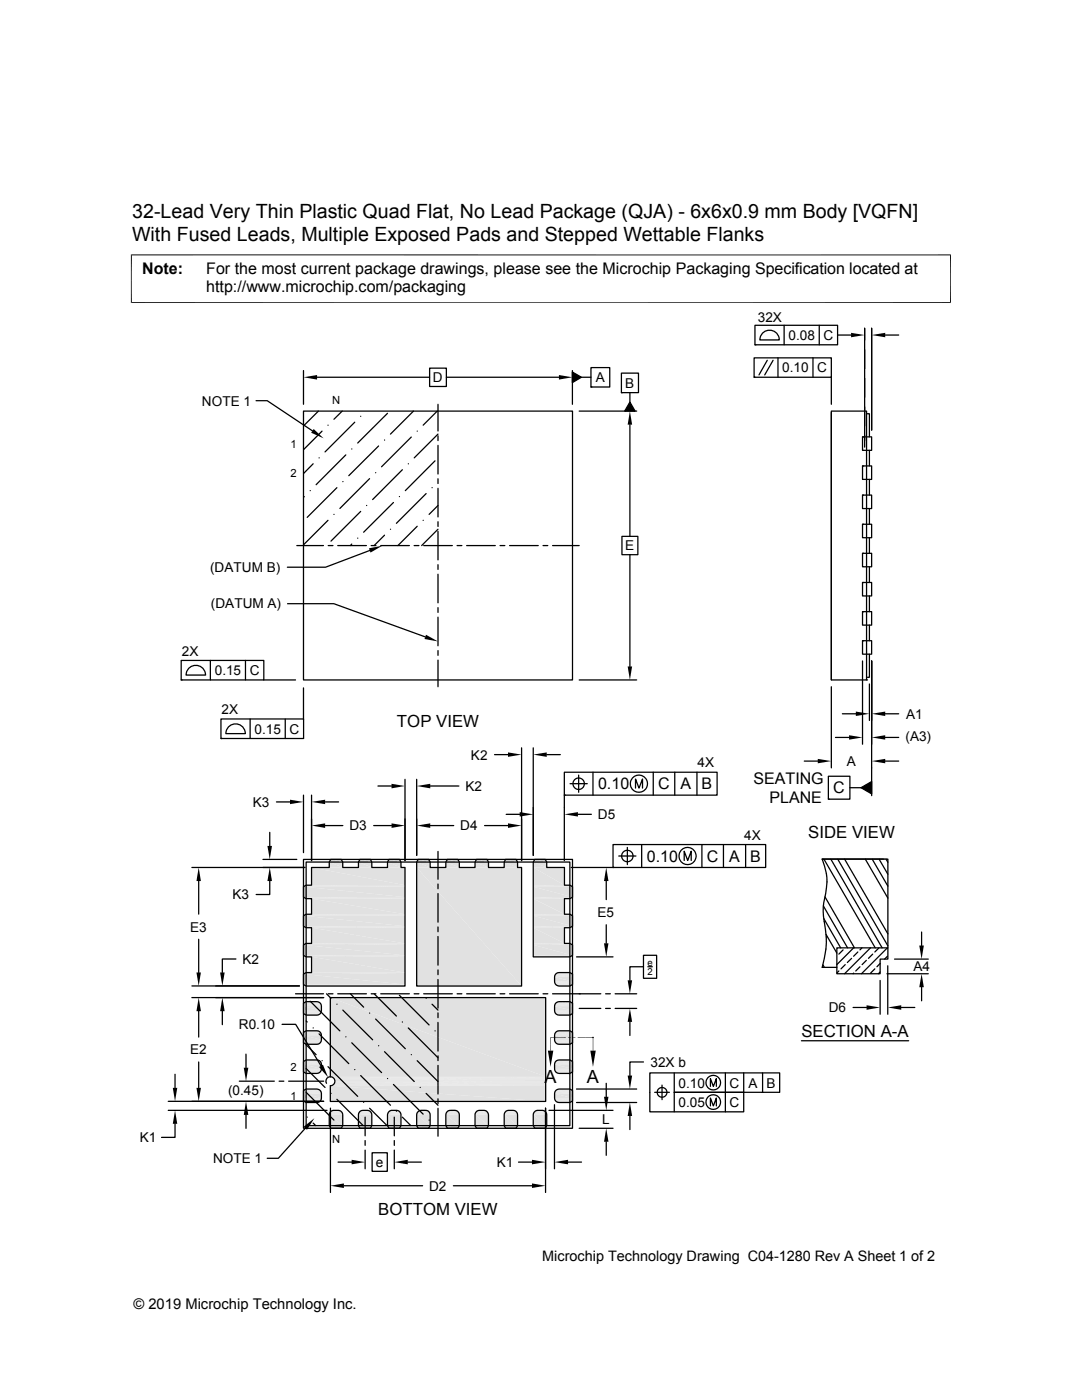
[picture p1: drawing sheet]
<svg xmlns="http://www.w3.org/2000/svg" width="216mm" height="279mm" viewBox="0 0 216 279" stroke-linecap="round" stroke-linejoin="round" font-family="sans-serif">
<g fill="none" stroke="#000" stroke-width=".25">
<path d="M60.6 82h53.6v53.7h-53.6zM60.7 99.1l-.1 .2M61.9 97.9h.1M62.5 92.6l-1.9 1.9M63.5 82l-2.9 3M63.7 91.4h.1M64.3 86l-3.7 3.7M65.4 84.9h.1M67.2 97.3l-5.9 6M68.3 82l-1.7 1.7M68.4 96.1h.1M69 90.8l-5.9 5.9"/>
<path d="M70.2 89.6h.1M70.8 84.3l-5.9 5.9M72 83.1h.1M73.7 95.5l-5.9 6M75 94.3h.1M75.5 89l-5.9 5.9M76.7 87.8h.1M77.3 82.5l-5.9 5.9M79.7 99.1h.1M80.3 93.7l-5.9 6M81.5 92.6h.1M82.1 87.2l-6 6"/>
<path d="M82.5 82l-4.6 4.6M83.2 86h.1M85 98.5l-5.9 5.9M86.2 97.3h.1M86.8 92l-5.9 5.9M87.2 82l-2.8 2.9M87.4 86.6l-4.7 4.8M165.9 82.3v53.4M165.9 82h7v53.7h-7zM172.1 98.8h1.8v2.7h-1.8zM172.1 98.8h.1M172.1 93h1.8v2.7h-1.8z"/>
<path d="M172.1 93h.1M172.1 87.2h1.8v2.7h-1.8zM172.1 87.2h.1M172.9 82.6h.6v4.6M173.5 89.9v3.1M173.5 95.7v3.1M65.4 103.8l-4.8 4.9M66.6 102.7h.1M70.2 108.6l-.3 .3M71.4 107.4h.1M72 102.1l-6 5.9M73.2 100.9h.1"/>
<path d="M76.7 106.8l-2 2.1M77.9 105.6h.1M78.5 100.3l-5.9 5.9M83.2 105l-3.8 3.9M84.4 103.8h.1M87.4 100.9l-1.8 1.8M87.4 105.6l-3.3 3.3M172.1 116.2h1.8v2.7h-1.8zM172.1 116.2h.1M172.1 110.4h1.8v2.7h-1.8zM172.1 110.4h.1M172.1 104.6h1.8v2.7h-1.8z"/>
<path d="M172.1 104.6h.1M173.5 101.5v3.1M173.5 107.3v3.1M173.5 113.1v3.1M173.5 118.9v3.2M172.1 127.9h1.8v2.7h-1.8zM172.1 127.9h.1M172.1 122.1h1.8v2.7h-1.8zM172.1 122.1h.1M172.9 135.7h.1M173.5 124.8v3.1M173.5 130.6v4.6h-.6"/>
</g>
<g fill="#e1e1e1">
<path d="M106.7 171.5l2.4 .5h-2.7z"/>
<path d="M106.7 171.5h2.1l.3 .5z"/>
<path d="M100.9 171.5l2.4 .5h-2.7z"/>
<path d="M100.9 171.5h2.1l.3 .5z"/>
<path d="M95.1 171.5l2.4 .5h-2.7z"/>
<path d="M95.1 171.5h2.1l.3 .5z"/>
<path d="M89.3 171.5l2.4 .5h-2.7z"/>
<path d="M89.3 171.5h2.1l.3 .5z"/>
<path d="M83.4 171.5l2.4 .5h-2.7z"/>
<path d="M83.4 171.5h2.1l.3 .5z"/>
<path d="M77.6 171.5l2.4 .5h-2.7z"/>
<path d="M77.6 171.5h2.1l.3 .5z"/>
<path d="M71.8 171.5l2.4 .5h-2.7z"/>
<path d="M71.8 171.5h2.1l.3 .5z"/>
<path d="M66 171.5l2.4 .5h-2.7z"/>
<path d="M66 171.5h2.1l.3 .5z"/>
<path d="M106.4 172l2.7 1.1h-2.7z"/>
<path d="M106.4 172h2.7v1.1z"/>
<path d="M100.6 172l2.7 1.1h-2.7z"/>
<path d="M100.6 172h2.7v1.1z"/>
<path d="M94.8 172l2.7 1.1h-2.7z"/>
<path d="M94.8 172h2.7v1.1z"/>
<path d="M89 172l2.7 1.1h-2.7z"/>
<path d="M89 172h2.7v1.1z"/>
<path d="M83.1 172l2.7 1.1h-2.7z"/>
<path d="M83.1 172h2.7v1.1z"/>
<path d="M77.3 172l2.7 1.1h-2.7z"/>
<path d="M77.3 172h2.7v1.1z"/>
<path d="M71.5 172l2.7 1.1h-2.7z"/>
<path d="M71.5 172h2.7v1.1z"/>
<path d="M65.7 172l2.7 1.1h-2.7z"/>
<path d="M65.7 172h2.7v1.1z"/>
<path d="M106.4 173.1l6.2 3.6h-6.2z"/>
<path d="M106.4 173.1h6.2v3.6z"/>
<path d="M62.2 173.1l18.6 3.6h-18.6z"/>
<path d="M62.2 173.1h18.6v3.6z"/>
</g>
<path d="M60.6 176.8h20.2M106.4 176.8h7.8" fill="none" stroke="#e1e1e1" stroke-width=".3"/>
<g fill="#e1e1e1">
<path d="M106.4 177l7.8 2h-7.8z"/>
<path d="M106.4 177h7.8v2z"/>
<path d="M60.6 177l20.2 2h-20.2z"/>
<path d="M60.6 177h20.2v2z"/>
</g>
<path d="M60.6 179.2h20.2M106.4 179.2h7.8" fill="none" stroke="#e1e1e1" stroke-width=".3"/>
<g fill="#e1e1e1">
<path d="M106.4 179.3l6.2 3.2h-6.2z"/>
<path d="M106.4 179.3h6.2v3.2z"/>
<path d="M62.2 179.3l18.6 3.2h-18.6z"/>
<path d="M62.2 179.3h18.6v3.2z"/>
</g>
<path d="M60.6 182.6h20.2M106.4 182.6h7.8" fill="none" stroke="#e1e1e1" stroke-width=".3"/>
<g fill="#e1e1e1">
<path d="M106.4 182.8l7.8 2h-7.8z"/>
<path d="M106.4 182.8h7.8v2z"/>
<path d="M60.6 182.8l20.2 2h-20.2z"/>
<path d="M60.6 182.8h20.2v2z"/>
</g>
<path d="M60.6 185h20.2M106.4 185h7.8" fill="none" stroke="#e1e1e1" stroke-width=".3"/>
<g fill="#e1e1e1">
<path d="M106.4 185.1l6.2 3.2h-6.2z"/>
<path d="M106.4 185.1h6.2v3.2z"/>
<path d="M62.2 185.1l18.6 3.2h-18.6z"/>
<path d="M62.2 185.1h18.6v3.2z"/>
</g>
<path d="M60.6 188.4h20.2M106.4 188.4h7.8" fill="none" stroke="#e1e1e1" stroke-width=".3"/>
<g fill="#e1e1e1">
<path d="M106.4 188.6l7.8 2.1h-7.8z"/>
<path d="M106.4 188.6h7.8v2.1z"/>
<path d="M60.6 188.6l20.2 2.1h-20.2z"/>
<path d="M60.6 188.6h20.2v2.1z"/>
</g>
<path d="M60.6 190.8h20.2M106.4 190.8h7.8" fill="none" stroke="#e1e1e1" stroke-width=".3"/>
<g fill="#e1e1e1">
<path d="M62.2 191l18.6 3.1h-18.6z"/>
<path d="M62.2 191h18.6v3.1z"/>
</g>
<path d="M110.7 194.9h3.5M110.7 194.8h3.5M110.7 194.6h3.5M110.8 194.5h3.4M110.9 194.4h3.3M111 194.3h3.1M111.1 194.2h2.8M111.3 194.1h2.5" fill="none" stroke="#e1e1e1" stroke-width=".2"/>
<path d="M60.6 194.2h20.2" fill="none" stroke="#e1e1e1" stroke-width=".3"/>
<g fill="#e1e1e1">
<path d="M110.7 195l3.5 .9h-3.5z"/>
<path d="M110.7 195h3.5v.9z"/>
</g>
<path d="M110.7 196h3.5M110.7 196.1h3.5M110.7 196.3h3.5M110.8 196.4h3.4M110.9 196.5h3.3" fill="none" stroke="#e1e1e1" stroke-width=".2"/>
<g fill="#e1e1e1">
<path d="M60.6 194.4l20.2 2.1h-20.2z"/>
<path d="M60.6 194.4h20.2v2.1z"/>
</g>
<path d="M110.9 196.5h3.3M111 196.6h3.1M111.1 196.7h2.8M111.3 196.7h2.5M111.4 196.8h2.3" fill="none" stroke="#e1e1e1" stroke-width=".2"/>
<g fill="#e1e1e1">
<path d="M83.1 173.1l21 23.7h-21z"/>
<path d="M83.1 173.1h21v23.7z"/>
</g>
<path d="M60.6 196.6h20.2" fill="none" stroke="#e1e1e1" stroke-width=".3"/>
<g fill="none" stroke="#e1e1e1" stroke-width=".2">
<path d="M60.9 200h2.8M61 199.9h2.5M61.1 199.9h2.3M111.1 200h2.8M111.3 199.9h2.5M111.4 199.9h2.3M60.6 200.2h3.3M60.6 200.3h3.4M60.6 200.4h3.5M60.6 200.6h3.5M60.6 200.7h3.5M60.7 200.1h3.1"/>
<path d="M110.7 200.7h3.5M110.7 200.6h3.5M110.7 200.4h3.5M110.8 200.3h3.4M110.9 200.2h3.3M111 200.1h3.1"/>
</g>
<g fill="#e1e1e1">
<path d="M110.7 200.8l3.5 .9h-3.5z"/>
<path d="M110.7 200.8h3.5v.9z"/>
<path d="M60.6 200.8l3.5 .9h-3.5z"/>
<path d="M60.6 200.8h3.5v.9z"/>
</g>
<g fill="none" stroke="#e1e1e1" stroke-width=".2">
<path d="M60.6 206h3.3M60.6 201.8h3.5M60.6 201.9h3.5M60.6 202.1h3.5M60.6 202.2h3.4M60.6 202.3h3.3M60.6 206.1h3.4M60.6 206.2h3.5M60.6 206.4h3.5M60.6 206.5h3.5M60.7 205.9h3.1M60.7 202.4h3.1"/>
<path d="M60.9 202.5h2.8M60.9 205.8h2.8M61 202.6h2.5M61 205.8h2.5M61.1 205.7h2.3M110.7 206.5h3.5M110.7 201.8h3.5M110.7 206.4h3.5M110.7 201.9h3.5M110.7 202.1h3.5M110.7 206.2h3.5M110.8 206.1h3.4"/>
<path d="M110.8 202.2h3.4M110.9 206h3.3M110.9 202.3h3.3M111 202.4h3.1M111 205.9h3.1M111.1 205.8h2.8M111.1 202.5h2.8M111.3 202.6h2.5M111.3 205.8h2.5M111.4 205.7h2.3"/>
</g>
<g fill="#e1e1e1">
<path d="M110.7 206.6l3.5 .9h-3.5z"/>
<path d="M110.7 206.6h3.5v.9z"/>
<path d="M60.6 206.6l3.5 .9h-3.5z"/>
<path d="M60.6 206.6h3.5v.9z"/>
</g>
<g fill="none" stroke="#e1e1e1" stroke-width=".2">
<path d="M60.6 211.8h3.3M60.6 207.6h3.5M60.6 207.7h3.5M60.6 207.9h3.5M60.6 208h3.4M60.6 208.1h3.3M60.6 208.2h3.3M60.6 211.9h3.4M60.6 212.1h3.5M60.6 212.2h3.5M60.6 212.4h3.5M60.7 211.7h3.1"/>
<path d="M60.7 208.2h3.1M60.9 208.3h2.8M60.9 211.6h2.8M61 208.4h2.5M61 211.6h2.5M61.1 208.4h2.3M110.7 212.4h3.5M110.7 207.6h3.5M110.7 212.2h3.5M110.7 207.7h3.5M110.7 207.9h3.5M110.7 212.1h3.5"/>
<path d="M110.8 211.9h3.4M110.8 208h3.4M110.9 211.8h3.3M110.9 208.1h3.3M110.9 208.2h3.3M111 208.2h3.1M111 211.7h3.1M111.1 211.6h2.8M111.1 208.3h2.8M111.3 208.4h2.5M111.3 211.6h2.5M111.4 208.4h2.3"/>
</g>
<g fill="#e1e1e1">
<path d="M110.7 212.4l3.5 .9h-3.5z"/>
<path d="M110.7 212.4h3.5v.9z"/>
<path d="M60.6 212.4l3.5 .9h-3.5z"/>
<path d="M60.6 212.4h3.5v.9z"/>
</g>
<g fill="none" stroke="#e1e1e1" stroke-width=".2">
<path d="M60.6 213.4h3.5M60.6 213.6h3.5M60.6 213.7h3.5M60.6 213.8h3.4M60.6 213.9h3.3M60.6 214h3.3M60.7 214.1h3.1M60.9 214.1h2.8M61 214.2h2.5M110.7 213.4h3.5M110.7 213.6h3.5M110.7 213.7h3.5"/>
<path d="M110.8 213.8h3.4M110.9 213.9h3.3M110.9 214h3.3M111 214.1h3.1M111.1 214.1h2.8M111.3 214.2h2.5"/>
</g>
<g fill="#e1e1e1">
<path d="M65.9 199.1l43 15.8h-43z"/>
<path d="M65.9 199.1h43v15.8z"/>
</g>
<g fill="none" stroke="#e1e1e1" stroke-width=".2">
<path d="M60.6 217.6h3.3M60.6 217.7h3.3M60.6 217.7h3.4M60.6 217.9h3.5M60.6 218h3.5M60.6 218.2h3.5M60.7 217.5h3.1M60.9 217.4h2.8M61 217.4h2.5M61.1 217.3h2.3M65.9 214.9h43M65.9 216.7h43"/>
<path d="M66.3 216.6h42.6M66.3 215h42.6M66.4 215.1h42.5M66.4 216.5h42.5M66.5 215.2h42.4M66.5 216.4h42.4M66.6 216.2h42.3M66.6 215.3h42.3M66.7 215.5h42.2M66.7 216.1h42.2M66.8 215.9h42.1M66.8 215.6h42.1"/>
<path d="M66.8 215.8h42.1M110.7 218.2h3.5M110.7 218h3.5M110.7 217.9h3.5M110.8 217.7h3.4M110.9 217.7h3.3M110.9 217.6h3.3M111 217.5h3.1M111.1 217.4h2.8M111.3 217.4h2.5M111.4 217.3h2.3"/>
</g>
<g fill="#e1e1e1">
<path d="M110.7 218.2l3.5 .9h-3.5z"/>
<path d="M110.7 218.2h3.5v.9z"/>
<path d="M60.6 218.2l3.5 .9h-3.5z"/>
<path d="M60.6 218.2h3.5v.9z"/>
</g>
<path d="M60.6 219.2h3.5M60.6 219.4h3.5M60.6 219.5h3.5M60.6 219.6h3.4M60.6 219.7h3.3M110.7 219.2h3.5M110.7 219.4h3.5M110.7 219.5h3.5M110.8 219.6h3.4M110.9 219.7h3.3" fill="none" stroke="#e1e1e1" stroke-width=".2"/>
<g fill="#e1e1e1">
<path d="M65.9 216.7l43 3.1h-43z"/>
<path d="M65.9 216.7h43v3.1z"/>
</g>
<path d="M60.6 219.8h3.3M60.7 219.9h3.1M60.9 220h2.8M110.9 219.8h3.3M111 219.9h3.1M111.1 220h2.8M61 220h2.5M61.1 220h2.3M111.3 220h2.5M111.4 220h2.3" fill="none" stroke="#e1e1e1" stroke-width=".2"/>
<g fill="#e1e1e1">
<path d="M107.1 221.6h1.3z"/>
<path d="M107.3 221.6h1.1z"/>
<path d="M101.3 221.6h1.2z"/>
<path d="M101.5 221.6h1z"/>
<path d="M95.5 221.6h1.2z"/>
<path d="M95.7 221.6h1z"/>
<path d="M89.7 221.6h1.2z"/>
<path d="M89.9 221.6h1z"/>
<path d="M83.9 221.6h1.2z"/>
<path d="M84 221.6h1.1z"/>
<path d="M78.1 221.6h1.2z"/>
<path d="M78.2 221.6h1.1z"/>
<path d="M72.3 221.6h1.2z"/>
<path d="M72.4 221.6h1.1z"/>
<path d="M66.4 221.6h1.2z"/>
<path d="M66.6 221.6h1z"/>
<path d="M107 221.7h1.5z"/>
<path d="M107.1 221.6l1.4 .1z"/>
<path d="M101.2 221.7h1.5z"/>
<path d="M101.3 221.6l1.4 .1z"/>
<path d="M95.4 221.7h1.5z"/>
<path d="M95.5 221.6l1.4 .1z"/>
<path d="M89.6 221.7h1.5z"/>
<path d="M89.7 221.6l1.4 .1z"/>
<path d="M83.7 221.7h1.5z"/>
<path d="M83.9 221.6l1.3 .1z"/>
<path d="M77.9 221.7h1.5z"/>
<path d="M78.1 221.6l1.3 .1z"/>
<path d="M72.1 221.7h1.5z"/>
<path d="M72.3 221.6l1.3 .1z"/>
<path d="M66.3 221.7h1.5z"/>
<path d="M66.4 221.6l1.4 .1z"/>
<path d="M89.5 221.7h1.6z"/>
<path d="M83.7 221.7h1.6z"/>
<path d="M106.8 221.7h1.8z"/>
<path d="M107 221.7h1.6z"/>
<path d="M101 221.7h1.8z"/>
<path d="M101.2 221.7h1.6z"/>
<path d="M95.2 221.7h1.8z"/>
<path d="M95.4 221.7h1.6z"/>
<path d="M89.4 221.7h1.8z"/>
<path d="M89.5 221.7h1.7z"/>
<path d="M83.6 221.7h1.8z"/>
<path d="M83.7 221.7h1.7z"/>
<path d="M77.8 221.7h1.8z"/>
<path d="M77.9 221.7h1.7z"/>
<path d="M72 221.7h1.7z"/>
<path d="M72.1 221.7h1.6z"/>
<path d="M66.1 221.7h1.8z"/>
<path d="M66.3 221.7h1.6z"/>
<path d="M83.5 221.7h1.9z"/>
</g>
<path d="M106.7 221.8h2.1" fill="none" stroke="#e1e1e1" stroke-width=".2"/>
<path d="M106.8 221.7l2 .1z" fill="#e1e1e1"/>
<path d="M100.9 221.8h2.1" fill="none" stroke="#e1e1e1" stroke-width=".2"/>
<path d="M101 221.7l2 .1z" fill="#e1e1e1"/>
<path d="M95.1 221.8h2" fill="none" stroke="#e1e1e1" stroke-width=".2"/>
<path d="M95.2 221.7l1.9 .1z" fill="#e1e1e1"/>
<path d="M89.3 221.8h2" fill="none" stroke="#e1e1e1" stroke-width=".2"/>
<path d="M89.4 221.7l1.9 .1z" fill="#e1e1e1"/>
<path d="M83.5 221.8h2" fill="none" stroke="#e1e1e1" stroke-width=".2"/>
<path d="M83.5 221.7l2 .1z" fill="#e1e1e1"/>
<path d="M77.7 221.8h2" fill="none" stroke="#e1e1e1" stroke-width=".2"/>
<path d="M77.8 221.7l1.9 .1z" fill="#e1e1e1"/>
<path d="M71.8 221.8h2.1" fill="none" stroke="#e1e1e1" stroke-width=".2"/>
<path d="M72 221.7l1.9 .1z" fill="#e1e1e1"/>
<path d="M66 221.8h2.1" fill="none" stroke="#e1e1e1" stroke-width=".2"/>
<path d="M66.1 221.7l2 .1z" fill="#e1e1e1"/>
<g fill="none" stroke="#e1e1e1" stroke-width=".2">
<path d="M65.7 222.4h2.7M65.7 222.3h2.7M65.7 222.1h2.6M65.8 222h2.5M65.9 221.9h2.3M71.5 222.3h2.7M71.5 222.4h2.7M71.6 222.1h2.5M71.6 222h2.5M71.7 221.9h2.3M77.3 222.4h2.7M77.3 222.3h2.7"/>
<path d="M77.4 222.1h2.6M77.4 222h2.5M77.5 221.9h2.3M83.1 222.4h2.7M83.2 222.3h2.6M83.2 222.2h2.6M83.2 222.1h2.6M83.3 222h2.4M83.4 221.9h2.2M83.4 221.8h2.2M89 222.4h2.7M89 222.3h2.6"/>
<path d="M89 222.1h2.6M89 222.2h2.6M89.1 222h2.4M89.2 221.9h2.2M89.2 221.8h2.2M94.8 222.3h2.7M94.8 222.4h2.7M94.8 222.1h2.6M94.9 222h2.4M95 221.9h2.3M100.6 222.3h2.7M100.6 222.4h2.7"/>
<path d="M100.6 222.1h2.6M100.7 222h2.5M100.8 221.9h2.3M106.4 222.4h2.7M106.4 222.3h2.7M106.5 222.1h2.6M106.5 222h2.5M106.6 221.9h2.3"/>
</g>
<g fill="#e1e1e1">
<path d="M106.4 222.5l2.7 2.1h-2.7z"/>
<path d="M106.4 222.5h2.7v2.1z"/>
<path d="M100.6 222.5l2.7 2.1h-2.7z"/>
<path d="M100.6 222.5h2.7v2.1z"/>
<path d="M94.8 222.5l2.7 2.1h-2.7z"/>
<path d="M94.8 222.5h2.7v2.1z"/>
<path d="M89 222.5l2.7 2.1h-2.7z"/>
<path d="M89 222.5h2.7v2.1z"/>
<path d="M83.1 222.5l2.7 2.1h-2.7z"/>
<path d="M83.1 222.5h2.7v2.1z"/>
<path d="M77.3 222.5l2.7 2.1h-2.7z"/>
<path d="M77.3 222.5h2.7v2.1z"/>
<path d="M71.5 222.5l2.7 2.1h-2.7z"/>
<path d="M71.5 222.5h2.7v2.1z"/>
<path d="M65.7 222.5l2.7 2.1h-2.7z"/>
<path d="M65.7 222.5h2.7v2.1z"/>
<path d="M106.4 224.6l2.4 .6h-2.1z"/>
<path d="M106.4 224.6h2.7l-.3 .6z"/>
<path d="M100.6 224.6l2.4 .6h-2.1z"/>
<path d="M100.6 224.6h2.7l-.3 .6z"/>
<path d="M94.8 224.6l2.4 .6h-2.1z"/>
<path d="M94.8 224.6h2.7l-.3 .6z"/>
<path d="M89 224.6l2.4 .6h-2.1z"/>
<path d="M89 224.6h2.7l-.3 .6z"/>
<path d="M83.1 224.6l2.4 .6h-2.1z"/>
<path d="M83.1 224.6h2.7l-.3 .6z"/>
<path d="M77.3 224.6l2.4 .6h-2.1z"/>
<path d="M77.3 224.6h2.7l-.3 .6z"/>
<path d="M71.5 224.6l2.4 .6h-2.1z"/>
<path d="M71.5 224.6h2.7l-.3 .6z"/>
<path d="M65.7 224.6l2.4 .6h-2.1z"/>
<path d="M65.7 224.6h2.7l-.3 .6z"/>
</g>
<g fill="none" stroke="#000" stroke-width=".25">
<path d="M51.1 80h2.2l9 6M60.6 74v6.7M63.3 75.3h22.4M85.7 73.5h3.4v3.6h-3.4zM89.1 75.3h22.4M114.2 74.3l1.8 1-1.8 1zM114.2 74v6.7M116 75.3h1.9M117.9 73.4h3.8v3.8h-3.8zM117.9 77.2h.1M124 74.5h3.4v3.9h-3.4zM124 78.4h.1"/>
<path d="M125.7 78.4v1.8M150.5 71.4h15.4v3.9h-15.4zM150.5 75.3h.1M150.6 64.9h16.5v3.9h-16.5zM150.6 68.8h.1M152.3 66.4a1.93 1.93 0 0 1 2.1-.3 1.93 1.93 0 0 1 1.1 1.7h-3.9l.3-1zM153.1 71.9l-1.7 2.9M154.3 71.9l-1.7 2.9M155.2 71.4v3.9M156.5 64.9v3.9M162.2 71.4v3.9M163.5 64.9v3.9"/>
<path d="M165.9 75.3v5.4M167.1 66.9h2.7M172.5 65.5v23.7M173.9 65.5v20.3M176.6 66.9h2.7M87.4 80.7v5.3M87.4 87v.9M87.4 88.9v5.7M87.4 95.5v1M87.4 97.5v5.7M115.6 82h11.4M125.7 84.8v22.2"/>
<path d="M125.7 80.2l1 1.8h-2zM59.2 108.9h5.3M65.5 108.9h.9M67.4 108.9h5.7M73.8 109.9l-8.8 3.3h-7.7M74.1 108.9h.9M76 108.9h5.7M82.6 108.9h1M84.5 108.9h5.8M87.4 104.1v1M87.4 106v5.7M87.4 112.7v.9"/>
<path d="M87.4 114.6v5.7M91.2 108.9h1M93.1 108.9h5.7M99.8 108.9h.9M101.7 108.9h5.7M108.4 108.9h.9M110.3 108.9h5.3M124.1 107h3.2v3.7h-3.2zM125.7 110.7v22.3M36.2 131.8h16.4v3.9h-16.4zM36.2 135.7h.1M37.8 133.3a1.95 1.95 0 0 1 2.1-.3 1.95 1.95 0 0 1 1.1 1.7h-3.9l.3-1z"/>
<path d="M42 131.8v3.9M49 131.8v3.9M52.6 135.7h6.4M57.4 120.5h9.2l18.3 6.6M60.6 137.3v6.2M87.4 121.3v.9M87.4 123.2v5.7M87.4 129.8v1M87.4 131.7v5.4M115.6 135.7h11.4M165.9 137.1v16.1M172.1 131.9v16.6"/>
<path d="M173.5 136.5v7.3M173.9 131.9v26.9M44.1 143.5h16.5v3.9h-16.5zM44.1 147.4h.1M45.7 145a1.95 1.95 0 0 1 2.1-.4 1.95 1.95 0 0 1 1.2 1.8h-3.9l.2-1zM49.9 143.5v3.9M56.9 143.5v3.9M60.6 158.7v11.5M62.2 158.7v13.1M75.4 156.9h2.7M80.8 155.5v16.3M83.1 155.5v15.2"/>
<path d="M85.9 156.9h5.7M98.7 150.6h2.7M104.1 149.2v22.6M106.4 149.2v21.5M109.1 150.6h2.7M112.6 154.1h30.5v4.6h-30.5zM112.6 158.7h.1M112.6 158.7v13.1M113.7 156.4h3.5M115.5 154.7v3.4M118.3 154.1v4.6M126.8 157.3v-1.8l.7 1.8 .7-1.8v1.8"/>
<path d="M130.3 154.1v4.6M134.6 154.1v4.6M139.1 154.1v4.6M160.5 151.9h2.7M165.3 154.9h4.3v4.6h-4.3zM165.3 159.5h.1M166.7 147.2h2.7M168.1 142.5h2.7M169.6 157.2h2.2M171.8 157.2l2.1-1.2v2.4zM176.6 147.2h2.7M176.6 151.9h2.7"/>
<path d="M176.6 142.5h2.7M38.3 173.1h22.5M39.6 175.8v6.6M52.5 171.5h6.7M53.8 175.8v2.7h-2.7M53.8 166.1v2.7M55.2 160h2.7M60.6 171.5h53.6v53.7h-53.6zM61.1 172h52.6v52.6h-52.6zM62.2 173.1h3.5v-1.1l.3-.5h2.1l.3 .5v1.1h3.1v-1.1l.3-.5h2.1l.3 .5v1.1h3.1v-1.1l.3-.5h2.1l.3 .5v1.1h.8v23.7h-19.7l-.5-.3v-2.1l.5-.3h1.1v-3.1h-1.1l-.5-.3v-2.1l.5-.3h1.1v-3.2h-1.1l-.5-.3v-2l.5-.3h1.1v-3.2h-1.1l-.5-.3v-2l.5-.3h1.1zM64.9 164.8h3.5M64.9 160h2.7"/>
<path d="M74.6 164.8h3.5M83.4 171.5h2.1l.3 .5v1.1h3.2v-1.1l.3-.5h2.1l.3 .5v1.1h3.1v-1.1l.3-.5h2.1l.3 .5v1.1h3.1v-1.1l.3-.5h2.1l.3 .5v1.1h.8v23.7h-21v-24.8zM85.9 164.8h4.6M87.4 169.9v5.6M87.4 176.4v1M87.4 178.3v5.7M96.7 164.8h4.7M101 162.5h2.7M106.7 171.5h2.1l.3 .5v1.1h3.5v3.6h1.1l.5 .3v2l-.5 .3h-1.1v3.2h1.1l.5 .3v2l-.5 .3h-1.1v3.2h1.1l.5 .3v2.1l-.5 .3h-7.3v-19zM114 173.1h8.3M115.3 162.5h2.7M121 175.8v3.7"/>
<path d="M122.3 168.6h30.5v4.5h-30.5zM122.3 173.1h.1M123.5 170.8h3.4M125.2 169.1v3.5M128 168.6v4.5M136.5 171.7v-1.8l.7 1.8 .7-1.8v1.8M140.1 168.6v4.5M144.4 168.6v4.5M148.8 168.6v4.5M164.1 171.4h12.3M164.1 171.4h13.1v17.8M164.1 171.4a12.4 12.4 0 0 1 .3 8.8 13.9 13.9 0 0 0 .3 5.2 16.4 16.4 0 0 1-.6 7.7h2.9"/>
<path d="M164.4 171.4l10.2 17.8M164.6 179l5.9 10.2M165.8 171.4l10.2 17.8M167.2 171.4l10 17.4M168.5 171.4l8.7 15M172.7 171.4l4.5 7.8M174 171.4l3.2 5.4M175.4 171.4l1.8 3.1M176.8 171.4l.4 .7M38.3 196.8h21.5M38.3 199.1h26.3M39.6 187.5v6.6"/>
<path d="M47.1 191.4h-2.7v2.7M59 198.3h5.5M61.9 199.8l5.9 5.9M65.2 198.3l.8 .9M65.5 198.3h.9M65.9 199.1h43v20.7h-43v-3.1a.9 .9 0 0 0 .9-.9 .9 .9 0 0 0-.9-.9zM67.4 198.3h5.7M69.9 198.3l2.7 2.7M74.1 198.3h.9M74.7 198.3l4.4 4.5M76 198.3h5.7M79.7 198.6l5.9 6"/>
<path d="M82.6 198.3h1M84.5 198.3h5.8M85 199.2h.1M87.4 185v.9M87.4 186.9v5.7M87.4 193.6v.9M87.4 195.5v5.7M91.2 198.3h1M93.1 198.3h5.7M99.8 198.3h.9M101.7 198.3h5.7M108.4 198.3h.9"/>
<path d="M111 194.3l.5-.2h2.2l.5 .3v2.1l-.5 .3h-2.2a.92 .92 0 0 1-.8-.9v-1.2zM115 191h7.3M119.9 198.3h-9.6M120.8 198.3h1M121 184.6v3.7M122.7 198.3h4.3M128.4 190.6h2.6v4.6h-2.6zM128.4 192.9h-2.7v2.7M129.3 192.9h.9M164.2 192.6l.3 .5M164.3 180.8l4.8 8.4M164.4 183.3l3.3 5.9"/>
<path d="M164.8 186.5l2.2 3.7M167 189.2h10.2v2.2h-1.6v2.9h-8.6zM167.4 193.8l-.4 .4M168.2 189.6l-.8 .8M168.7 192.5l-.9 .9M169.9 191.3l-.8 .8M170.3 189.2l-3.3 3.3M170.3 194.2l-.1 .1M171.2 190l-.9 .8M171.6 192.9l-.8 .9M172 189.2l-.4 .4M172.9 191.7l-.9 .8"/>
<path d="M173.7 189.2l-5.2 5.1M174.1 190.4l-.8 .9M174.6 193.4l-.9 .8M175.4 189.2l-.8 .8M175.6 195.7v6.7M175.6 194l-.3 .3M175.6 192.3l-.6 .6M177 194.3h8.2M177.1 189.2l-5.2 5.1M177.1 190.8l-.6 .6M177.1 192.7v9.7M178.5 191.4h6.7"/>
<path d="M183.9 186v2.7M183.9 197v2.7M33.6 219.8h31M34.9 214.4v2.7M39.6 201.8v5.2M39.6 211.9v5.2M44.4 201.8v2.7M47.8 215.8h6.9M49.1 210.4v2.7M55.7 215.8h.9M56.3 204.4h2.7l5.1 8.3M57.6 215.8h7"/>
<path d="M60.6 211.8l.5-.3h2.1a.88 .88 0 0 1 .9 .9v.9a.91 .91 0 0 1-.9 .9h-2.1l-.5-.3zM60.6 206l.5-.3h2.1a.88 .88 0 0 1 .9 .9v.9a.91 .91 0 0 1-.9 .9h-2.1l-.5-.3zM60.6 200.2l.5-.3h2.1a.92 .92 0 0 1 .9 .9v.9a.88 .88 0 0 1-.9 .9h-2.1l-.5-.3zM60.6 217.6l.5-.3h2.1a.92 .92 0 0 1 .9 .9v.9a.88 .88 0 0 1-.9 .9h-2.1l-.5-.3zM61.1 203.8l.2 .2M61.1 208.5l2 2M61.1 213.3l3.8 3.7M61.1 218l5.5 5.5M62.5 205.1h.1M63.7 206.3l5.9 6M64.3 211.7h.1M65.4 212.9l6 5.9"/>
<path d="M65.9 214.9a.88 .88 0 0 0-.7 1.3M66 218.2h.1M67.2 200.4h.1M67.2 219.4l5.3 5.2M68.4 201.6l6 5.9M69 206.9h.1M70.2 208.1l5.9 6M70.8 213.5h.1M72 214.7l5.9 5.9M72.6 220h.1M73.7 202.2h.1M75 203.4l5.9 5.9"/>
<path d="M75.5 208.7h.1M76.7 209.9l6 5.9M77.3 215.2h.1M78.5 216.4l5.9 6M80.3 204h.1M81.5 205.1l5.9 6M82.1 210.5h.1M83.2 211.7l4.2 4.1M83.8 217h.1M85 218.2l2.4 2.4M86.2 200.4l1.2 1.2M86.8 205.7h.1"/>
<path d="M87.4 202.1v1M87.4 204v5.8M87.4 210.7v1M87.4 212.6v5.7M87.4 219.3v.9M111 200.1l.5-.2h2.2l.5 .3v2.1l-.5 .3h-2.2a.88 .88 0 0 1-.8-.9v-1.2zM111 205.9l.5-.2h2.2l.5 .3v2.1l-.5 .3h-2.2a.88 .88 0 0 1-.8-.9v-1.2zM111 211.7l.5-.2h2.2l.5 .3v2.1l-.5 .3h-2.2a.92 .92 0 0 1-.8-.9v-1.1zM111 217.5l.5-.2h2.2l.5 .3v2.1l-.5 .3h-2.2a.88 .88 0 0 1-.8-.9v-1.1zM115 217.3h12M115.6 201.3h4.3M118.3 207.1h.1"/>
<path d="M120.8 201.3h1M121 216.2v2.7M122.7 201.3h4.3M125.7 203.9v2.8M128.4 211.9h-2.7v2.8M130.6 218h3M132.1 216.6v2.9M134.5 214.1v3.9h13.9v3.9h-18.7v-7.8h25.9v3.9h-21.1v3.9M141.8 216.8v-1.5l.5 1.5 .6-1.5v1.5M144.7 214.1v7.8M148.4 214.1v3.9M152.2 214.1v3.9"/>
<path d="M159.9 207.7h21.4M170.2 201.1h2.7M179.8 201.1h2.7M33.6 221.6h31.7M34.9 224.3v2.7h-2.7M49.1 222.5v2.7M60.9 225.2l-5.4 6h-2.2M61.3 222.9h.1M62.5 224.1l.5 .5M65.9 221.1v16.9M66.1 221.8a1.74 1.74 0 0 1 2.2 .4l.1 2.4-.3 .6h-2.1l-.3-.6v-2.1zM67.5 231.9h2.7"/>
<path d="M68.6 236.6h15.7M71.9 221.8l.5-.2h.9a.88 .88 0 0 1 .9 .9v2.1l-.3 .6h-2.1l-.3-.6v-2.1zM72.9 222.9v3.8M72.9 227.6v1M72.9 229.5v3.8M73.7 221.2l3.5 3.4M74.3 230.1h3v3.7h-3zM77.6 221.9a1.67 1.67 0 0 1 2.4 .3v2.4l-.3 .6h-2.1l-.3-.6v-2.1zM78.7 222.9v3.8M78.7 227.6v1M78.7 229.5v3.8M79.1 221.8h.1"/>
<path d="M80.3 222.9l1.7 1.7M81.4 231.9h2.7M83.5 221.8a1.89 1.89 0 0 1 2.2 .2l.1 .5v2.1l-.3 .6h-2.1l-.3-.6v-2.1zM85.6 223.5h.1M87.4 221.2v5.6M89.3 221.8a1.91 1.91 0 0 1 2.2 .2l.2 .5v2.1l-.3 .6h-2.1l-.3-.6v-2.1zM90.5 236.6h15.7M95.1 221.8l.6-.2h.9a.91 .91 0 0 1 .9 .9v2.1l-.3 .6h-2.1l-.3-.6v-2.1zM101 221.8l.5-.2h.9a.88 .88 0 0 1 .9 .9v2.1l-.3 .6h-2.1l-.3-.6v-2.1zM103.5 231.9h2.7M106.8 221.8l.2-.2a1.94 1.94 0 0 1 1.9 .4l.2 .5v2.1l-.3 .6h-2.1l-.3-.6v-2.1zM108.9 221.1v16.9"/>
<path d="M109.5 221.6h12.8M110.6 220.5v12.8M113.3 231.9h2.7M115 220h12M115.6 225.2h6.7M121 227.9v2.7M125.7 222.7v2.7M141.8 220.7v-1.6l.5 1.6 .6-1.6v1.6"/>
<circle cx="115.5" cy="156.4" r="1.14"/>
<circle cx="127.5" cy="156.4" r="1.72"/>
<circle cx="125.2" cy="170.8" r="1.14"/>
<circle cx="137.2" cy="170.8" r="1.72"/>
<circle cx="132.1" cy="218" r=".97"/>
<circle cx="142.3" cy="219.9" r="1.46"/>
<circle cx="142.3" cy="216.1" r="1.46"/>
</g>
<g fill="#000">
<path d="M60.6 75.3l2.7-.5v1zM111.5 74.8l2.7 .5-2.7 .5zM114.2 74.3l1.8 1-1.8 1zM169.8 66.4l2.7 .5-2.7 .4zM173.9 66.9l2.7-.5v.9zM62.6 85.6l2 1.9-2.5-1.1zM125.7 82l.4 2.8h-.9zM125.7 80.2l1 1.8h-2zM73.6 109.4l2.7-.5-2.4 1.4zM85 126.7l2.4 1.3-2.7-.5zM125.2 133h.9l-.4 2.7zM57.9 159.6l2.7 .4-2.7 .5z"/>
<path d="M62.2 160l2.7-.4v.9zM78.1 156.4l2.7 .5-2.7 .4zM83.1 156.9l2.8-.5v.9zM101.4 150.2l2.7 .4-2.7 .4zM106.4 150.6l2.7-.4v.8zM163.2 151.4l2.7 .5-2.7 .4zM169.4 146.7l2.7 .5-2.7 .4zM170.8 142l2.7 .5-2.7 .4zM171.8 157.2l2.1-1.2v2.4zM173.9 147.2l2.7-.5v.9zM173.9 151.9l2.7-.5v.9zM173.9 142.5l2.7-.5v.9z"/>
<path d="M39.6 173.1l.5 2.7h-.9zM53.4 168.8h.9l-.5 2.7zM53.8 173.1l.5 2.7h-.9zM62.2 164.8l2.7-.5v.9zM78.1 164.3l2.7 .5-2.7 .4zM83.1 164.8l2.8-.5v.9zM101.4 164.3l2.7 .5-2.7 .4zM103.7 162.1l2.7 .4-2.7 .5zM112.6 162.5l2.7-.4v.9zM121 173.1l.4 2.7h-.9zM39.2 194.1h.9l-.5 2.7zM43.9 194.1h.9l-.4 2.7z"/>
<path d="M120.5 188.3h.9l-.4 2.7zM125.2 195.6h.9l-.4 2.7zM183.9 194.3l.4 2.7h-.9zM183.4 188.7h.9l-.4 2.7zM34.5 217.1h.9l-.5 2.7zM39.2 217.1h.9l-.5 2.7zM39.6 199.1l.5 2.7h-.9zM44.4 199.1l.4 2.7h-.9zM48.6 213.1h1l-.5 2.7zM63.7 213l.7-.5 1.1 2.5zM109.3 209.7h1.1l-.5 3.2zM113.4 207h.5l-.5 .1z"/>
<path d="M113.4 207.1l.5-.1v.1zM114.3 207h.5l-.5 .1zM114.3 207.1l.5-.1v.1zM117.8 209.7h1.1l-.6 3.2zM120.5 218.9h.9l-.4 2.7zM125.7 201.3l.4 2.6h-.9zM125.2 214.7h.9l-.4 2.6zM172.9 200.6l2.7 .5-2.7 .4zM177.1 201.1l2.7-.5v.9zM34.9 221.6l.5 2.7h-.9zM49.1 219.8l.5 2.7h-1zM60.6 224.9l2.1-1.7-1.4 2.3z"/>
<path d="M65.9 236.6l2.7-.4v.9zM70.2 231.5l2.7 .4-2.7 .5zM78.7 231.9l2.7-.4v.9zM106.2 236.2l2.7 .4-2.7 .5zM106.2 231.5l2.7 .4-2.7 .5zM110.6 231.9l2.7-.4v.9zM121 225.2l.4 2.7h-.9zM125.7 220l.4 2.7h-.9z"/>
</g>
<path d="M26.1 50.9h163.7M26.2 50.8v9.7M189.7 50.8v9.7M26.1 60.4h163.7M109.9 207h3M109.9 207.1v2.6M115.3 207h3M118.3 207v2.7" fill="none" stroke="#000" stroke-width=".2"/>
<g font-size="3.9">
<text x="26.4" y="43.5">32-Lead Very Thin Plastic Quad Flat, No Lead Package (QJA) - 6x6x0.9 mm Body [VQFN]</text>
<text x="26.4" y="48">With Fused Leads, Multiple Exposed Pads and Stepped Wettable Flanks</text>
</g>
<g font-size="3.6">
<text x="108.6" y="216.2">A</text>
<text x="117.1" y="216.2">A</text>
</g>
<g font-size="3.3">
<text x="79.2" y="145">TOP VIEW</text>
<text x="161.2" y="167.3">SIDE VIEW</text>
<text x="159.9" y="207">SECTION A-A</text>
<text x="75.5" y="242.5">BOTTOM VIEW</text>
</g>
<g font-size="3.2">
<text x="28.4" y="54.6">Note:</text>
<text x="41.1" y="58.3">http://www.microchip.com/packaging</text>
<text x="41.1" y="54.6">For the most current package drawings, please see the Microchip Packaging Specification located at</text>
<text x="119.3" y="157.5">0.10</text>
<text x="131.3" y="157.5">C</text>
<text x="135.8" y="157.5">A</text>
<text x="140" y="157.5">B</text>
<text x="150.3" y="156.5">SEATING</text>
<text x="153.5" y="160.2">PLANE</text>
<text x="166.3" y="158.3">C</text>
<text x="129.1" y="172">0.10</text>
<text x="141" y="172">C</text>
<text x="145.5" y="172">A</text>
<text x="149.7" y="172">B</text>
</g>
<g font-size="2.9">
<text x="108.2" y="251.7">Microchip Technology Drawing C04-1280 Rev A Sheet 1 of 2</text>
<text x="26.6" y="261.3">© 2019 Microchip Technology Inc.</text>
</g>
<g font-size="2.7">
<text x="151.2" y="64.3">32X</text>
<text x="157.3" y="67.8">0.08</text>
<text x="164.3" y="67.8">C</text>
<text x="86.4" y="76.3">D</text>
<text x="118.9" y="76.3">A</text>
<text x="124.8" y="77.4">B</text>
<text x="156.1" y="74.3">0.10</text>
<text x="163" y="74.3">C</text>
<text x="40.3" y="81">NOTE 1</text>
<text x="124.8" y="109.9">E</text>
<text x="41.9" y="114.2">(DATUM B)</text>
<text x="42.1" y="121.4">(DATUM A)</text>
<text x="36.3" y="130.9">2X</text>
<text x="42.8" y="134.7">0.15</text>
<text x="49.8" y="134.7">C</text>
<text x="44.2" y="142.5">2X</text>
<text x="180.8" y="143.4">A1</text>
<text x="50.8" y="146.4">0.15</text>
<text x="57.8" y="146.4">C</text>
<text x="180.7" y="147.8">(A3)</text>
<text x="94" y="151.6">K2</text>
<text x="139.2" y="153.2">4X</text>
<text x="169" y="152.9">A</text>
<text x="50.5" y="161">K3</text>
<text x="92.9" y="157.8">K2</text>
<text x="69.7" y="165.7">D3</text>
<text x="91.8" y="165.7">D4</text>
<text x="119.3" y="163.5">D5</text>
<text x="148.5" y="167.6">4X</text>
<text x="46.4" y="179.5">K3</text>
<text x="38" y="185.9">E3</text>
<text x="119.3" y="183">E5</text>
<text x="48.4" y="192.3">K2</text>
<text x="182.3" y="193.8">A4</text>
<text x="165.4" y="202">D6</text>
<text x="47.7" y="205.4">R0.10</text>
<text x="38" y="210.4">E2</text>
<text x="129.8" y="212.9">32X b</text>
<text x="45.5" y="218.5">(0.45)</text>
<text x="135.4" y="217">0.10</text>
<text x="135.4" y="220.9">0.05</text>
<text x="145.6" y="217">C</text>
<text x="145.6" y="220.9">C</text>
<text x="149.4" y="217">A</text>
<text x="152.9" y="217">B</text>
<text x="27.9" y="228">K1</text>
<text x="120.2" y="224.3">L</text>
<text x="42.5" y="232.1">NOTE 1</text>
<text x="75" y="232.9">e</text>
<text x="99.1" y="232.9">K1</text>
<text x="85.6" y="237.6">D2</text>
</g>
<g font-size="2.2">
<text x="66.3" y="80.7">N</text>
<text x="58" y="89.3">1</text>
<text x="58" y="95.1">2</text>
<text x="58" y="213.7">2</text>
<text x="58" y="219.5">1</text>
<text x="66.3" y="228.1">N</text>
</g>
<g font-size="1.9">
<text x="129.2" y="192.7">e</text>
<text x="129.2" y="194.5">2</text>
</g>
</svg>
